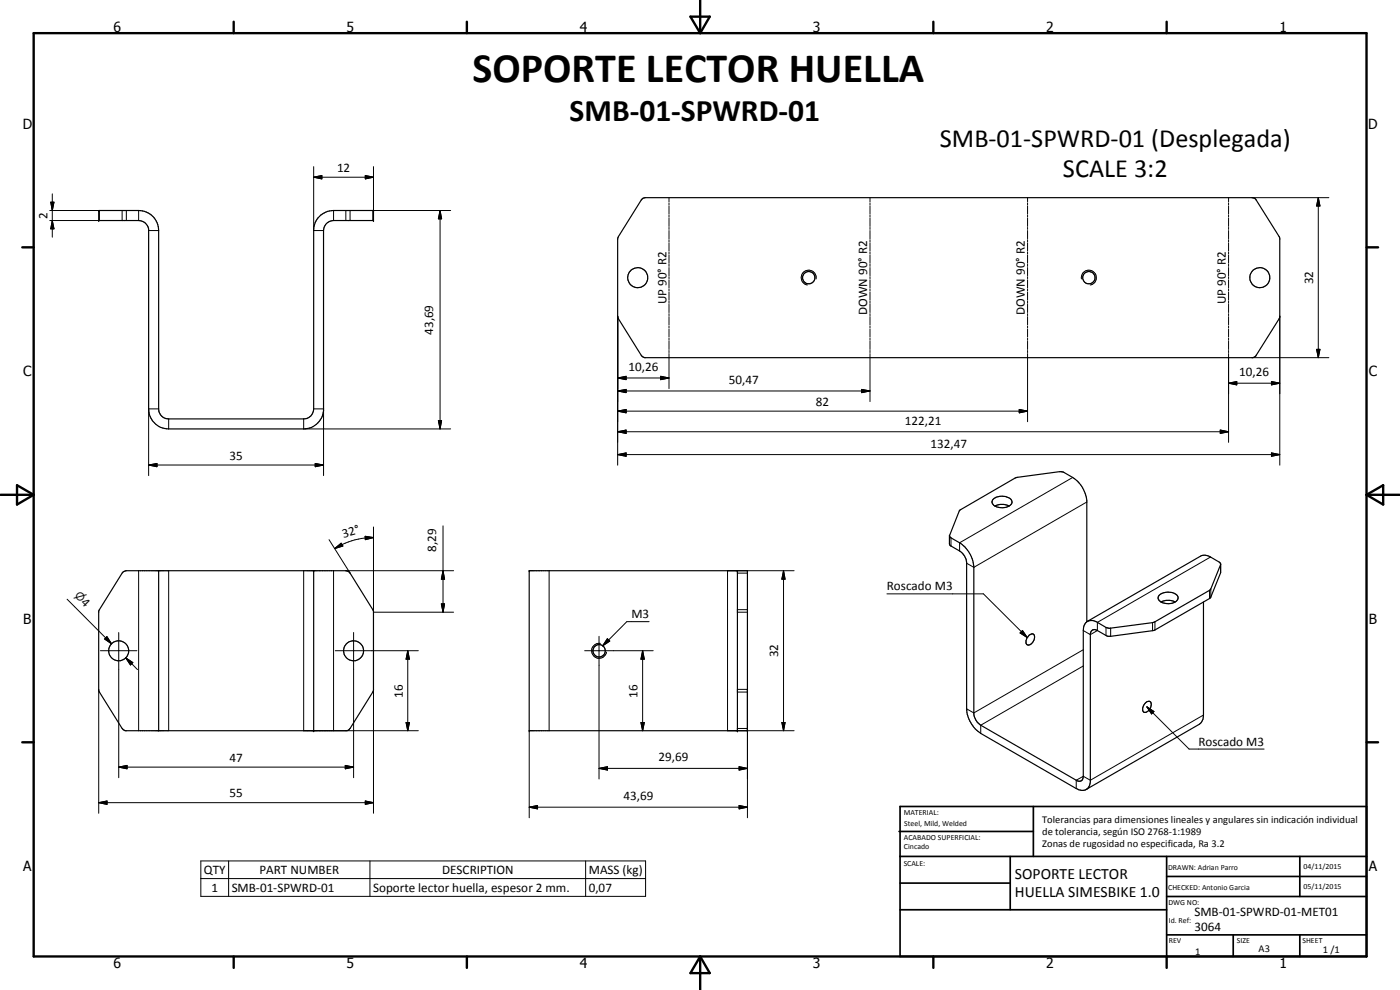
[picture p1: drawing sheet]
<svg xmlns="http://www.w3.org/2000/svg" width="420mm" height="297mm" viewBox="0 0 420 297" stroke-linecap="round" stroke-linejoin="round" font-family="sans-serif">
<g fill="none" stroke="#000" stroke-width=".35">
<path d="M192.6 59.8l1.1-.5 182.5 .1 .7 .4 7.2 11.7v23.7l-7.2 11.6-.9 .5h-182.5l-1.1-.7-6.8-10.9-.2-.8v-23.4zM29.6 63.2h12a6 6 0 0 1 6 6v53.5a2.96 2.96 0 0 0 3 3h40.5a2.96 2.96 0 0 0 3-3v-54.1a6 6 0 0 1 6-5.4h12v3h-12a3 3 0 0 0-3 3v54.1a6 6 0 0 1-6 5.4h-40.5a6 6 0 0 1-6-6v-54a3.1 3.1 0 0 0-3-2.5h-12zM298.3 149.6a4.2 4.2 0 0 1 5.3 .6 1.78 1.78 0 0 1-2 2.1 3.2 3.2 0 0 1-3.9-1.6l.2-.7zM298.6 151.8a4.5 4.5 0 0 1 4.2 0M37 171.6l.9-.4h65.9l.7 .2 .6 .6 7 11.4-.1 24-6.9 11.2-1.1 .6h-66.5l-.9-.6-7-11.5v-23.7zM47.6 171.2v48M94.1 171.2v48M158.8 171.2h65.5v48h-65.5zM221.3 171.2v48M284.9 160.8l.2 2.7 3.4 2.2a4.4 4.4 0 0 1 1.6 3v44a9.5 9.5 0 0 0 4.2 7.3l28.7 16.6a2.55 2.55 0 0 0 2.8 .4 2.55 2.55 0 0 0 1.4-2.4v-44.5a1.3 1.3 0 0 1 2.1-.9l2.8 1.6 1.2 .1 13.3-1.9 16.7-9.7 3-7.4v-2.7M347.9 178.6a4.1 4.1 0 0 1 5.6 .3 1.84 1.84 0 0 1-2.1 2.2 3.1 3.1 0 0 1-3.9-1.6zM366.3 169.3l-3.1 7.7-16.8 9.7-13.3 1.8-1.2-.2-2.6-1.6a3.1 3.1 0 0 0-3-.3"/>
<path d="M366.3 169.3l-.4-.6-2.6-1.6a2.94 2.94 0 0 0-3-.2l-34 19.5M308.9 190.5l.9-.3a1.52 1.52 0 0 1 .2 2.4 1.23 1.23 0 0 1-2 .6 2.59 2.59 0 0 1 .9-2.7zM326.3 186.4l-.9 1.1-.3 1.7v43.7a1.27 1.27 0 0 1-.6 1.4 1.27 1.27 0 0 1-1.5-.2l-28.7-16.5a4.9 4.9 0 0 1-2-3.4v-44a9.4 9.4 0 0 0-4.3-7.3l-2.6-1.5-.5-.7 3.1-7.5 16.7-9.8 13.3-1.9 1.1 .1 2.8 1.7a9.4 9.4 0 0 1 4.3 6.8v36.5M348.4 180.6a4.6 4.6 0 0 1 4.3 0M361.2 180.6v33.9l-.2 1.4-.3 .6-.8 .8-33.9 19.6M343.9 210.8a.94 .94 0 0 1 1.3-.2 .94 .94 0 0 1 .2 1.3 1.79 1.79 0 0 1-2.3 1.7 2.46 2.46 0 0 1 .8-2.8z"/>
<circle cx="191.4" cy="83.3" r="3"/>
<circle cx="242.7" cy="83.3" r="1.84"/>
<circle cx="326.8" cy="83.3" r="1.86"/>
<circle cx="378.1" cy="83.3" r="3"/>
<circle cx="35.6" cy="195.3" r="3"/>
<circle cx="106.1" cy="195.3" r="3"/>
<circle cx="179.8" cy="195.3" r="1.86"/>
</g>
<g fill="none" stroke="#000" stroke-width=".3">
<path d="M15.7 58.2v13M94.1 53.2l2.5-.5v1zM94.1 50v19.2h3M94.1 53.2h18M109.6 52.7l2.5 .5-2.5 .5zM112.1 50v13.2M200.8 59.3v1.2M261.1 59.3v1.2M308.4 59.3v1.2M368.7 59.3v1.2M375.7 59.3h23.1M395.6 59.3l.5 2.5h-1z"/>
<path d="M395.6 59.3v48M14.9 63.2h14.9v3h-14.9M15.2 60.7h1l-.5 2.5zM15.7 66.2l.5 2.5h-1zM36.6 63.2v3M37.9 63.2v3M41.6 63.2v3M44.6 69.2h3M100.1 63.2v3M103.8 63.2v3M105.1 63.2v3M132.1 63.2l.4 2.5h-.9z"/>
<path d="M132.1 63.2v65.5M135.2 63.2h-23.3v3M200.8 60.9v.6M200.8 61.8v2.5M200.8 64.6v.6M200.8 65.4v2.5M200.8 68.2v.6M200.8 69.2v2.4M200.8 71.9v.7M200.8 72.9v2.4M200.8 75.6v.6M200.8 76.5v2.5"/>
<path d="M200.8 79.3v.6M261.1 60.9v.6M261.1 61.8v2.5M261.1 64.6v.6M261.1 65.4v2.5M261.1 68.2v.6M261.1 69.2v2.4M261.1 71.9v.7M261.1 72.9v2.4M261.1 75.6v.6M261.1 76.5v2.5M261.1 79.3v.6"/>
<path d="M308.4 60.9v.6M308.4 61.8v2.5M308.4 64.6v.6M308.4 65.4v2.5M308.4 68.2v.6M308.4 69.2v2.4M308.4 71.9v.7M308.4 72.9v2.4M308.4 75.6v.6M308.4 76.5v2.5M308.4 79.3v.6M368.7 60.9v.6"/>
<path d="M368.7 61.8v2.5M368.7 64.6v.6M368.7 65.4v2.5M368.7 68.2v.6M368.7 69.2v2.4M368.7 71.9v.7M368.7 72.9v2.4M368.7 75.6v.6M368.7 76.5v2.5M368.7 79.3v.6M185.4 94.9v44.7M200.8 80.3v2.4"/>
<path d="M200.8 83v.6M200.8 83.9v2.5M200.8 86.7v.6M200.8 87.6v2.5M200.8 90.4v.6M200.8 91.3v2.5M200.8 94.1v.6M200.8 95v2.5M200.8 97.8v.6M200.8 98.7v2.4M244.9 83.7a2.26 2.26 0 0 0-1.8-2.6 2.26 2.26 0 0 0-2.6 1.8 2.26 2.26 0 0 0 1.8 2.6M261.1 80.3v2.4"/>
<path d="M261.1 83v.6M261.1 83.9v2.5M261.1 86.7v.6M261.1 87.6v2.5M261.1 90.4v.6M261.1 91.3v2.5M261.1 94.1v.6M261.1 95v2.5M261.1 97.8v.6M261.1 98.7v2.4M308.4 80.3v2.4M308.4 83v.6"/>
<path d="M308.4 83.9v2.5M308.4 86.7v.6M308.4 87.6v2.5M308.4 90.4v.6M308.4 91.3v2.5M308.4 94.1v.6M308.4 95v2.5M308.4 97.8v.6M308.4 98.7v2.4M324.6 83.7a2.25 2.25 0 0 1 1.8-2.6 2.25 2.25 0 0 1 2.6 1.8 2.25 2.25 0 0 1-1.8 2.6M368.7 80.3v2.4M368.7 83v.6"/>
<path d="M368.7 83.9v2.5M368.7 86.7v.6M368.7 87.6v2.5M368.7 90.4v.6M368.7 91.3v2.5M368.7 94.1v.6M368.7 95v2.5M368.7 97.8v.6M368.7 98.7v2.4M384.1 94.9v44.7M185.4 113.4l2.5-.5v1zM185.4 117.3l2.5-.5v1z"/>
<path d="M185.4 113.4h15.4M185.4 117.3h75.7M198.3 112.9l2.5 .5-2.5 .5zM200.8 101.5v.6M200.8 102.4v2.5M200.8 105.2v.6M200.8 106.1v10.5M258.6 116.8l2.5 .5-2.5 .5zM261.1 101.5v.6M261.1 102.4v2.5M261.1 105.2v.6M261.1 106.1v14.4"/>
<path d="M308.4 101.5v.6M308.4 102.4v2.5M308.4 105.2v.6M308.4 106.1v20.4M368.7 115l2.5-.5v1zM368.7 101.5v.6M368.7 102.4v2.5M368.7 105.2v.6M368.7 106.1v26.6M368.7 115h15.4M375.7 107.3h23.1M381.6 114.5l2.5 .5-2.5 .5z"/>
<path d="M395.1 104.8h1l-.5 2.5zM44.6 139.5l2.5-.4v.9zM44.6 139.5h52.5M47.6 122.7h-3v20M50.6 125.7v3M91.1 125.7v3h44.1M94.1 122.7h3v20M94.6 139.1l2.5 .4-2.5 .5zM131.6 126.2h.9l-.4 2.5zM185.4 136.4l2.5-.5v1zM185.4 123.4l2.5-.5v1zM185.4 129.5l2.5-.5v1z"/>
<path d="M185.4 136.4h198.7M185.4 123.4h123M185.4 129.5h183.3M305.9 122.9l2.5 .5-2.5 .5zM366.2 129l2.5 .5-2.5 .5zM381.6 135.9l2.5 .5-2.5 .5zM112.1 158.1v25.6h24M133 157.8v25.9M321.9 143.3l-33.9 19.6v2.4M326.2 150.6l-33.9 19.6-2.2-1.2M20.1 179.8l13.4 13.4M41.6 171.2v48"/>
<path d="M50.6 171.2v48M91.1 171.2v48h34.4M98.8 161.9l6.3 10.1M100.1 171.2v48M100.4 164.6l2-1.6 .5 .8zM103.8 171.2h32.3M109.6 160.9l2.5 .4-2.5 .6zM112.1 161.3a22 22 0 0 0-11.7 3.3M133 171.2l.4 2.6h-1zM164.8 171.2v48M221.3 172h3M235.2 171.2l.4 2.6h-1z"/>
<path d="M235.2 171.2v48M238.3 171.2h-20v48h20M266.2 178.2h28.9l13.2 13.1M285.4 161.4v2.4M363 177.1v2.5M363.3 167.1l-34 19.6v2.5l-2.1 1.2-2.1-1.2M363.4 176.7v2.5M366.3 169.5v2.4M30.1 195.2h11M31.7 191.4l1.8 1.8M32.1 191l1.4 2.2-2.1-1.5zM35.6 189.8v43.5"/>
<path d="M37.7 197.4l2.2 1.4-.8 .7zM37.7 197.4l3.6 3.5M100.6 195.2h24.9M106.1 189.8v43.5M122.4 195.2l.5 2.6h-1zM122.4 195.2v24M132.4 181.2h1l-.4 2.5zM175.5 195.2h20.5M179.8 190.9v42.8M180.2 193a2.26 2.26 0 0 0-2.6 1.9 2.26 2.26 0 0 0 1.8 2.6 2.26 2.26 0 0 0 2.6-1.8M182.3 191.6l.7 .8-2.1 1.4zM192.9 195.2l.5 2.6h-1z"/>
<path d="M192.9 195.2v24M194.8 186.5h-6.7l-7.2 7.3M221.3 183.7h3M221.3 182.9h3M306.9 189.2l1.4 2.1-2.2-1.4zM325.1 194.9l-32.8 19-2.2-1.2M325.1 199.8l-30.8 17.8v2.4M331.9 188.3v2.4M333.3 188.5v2.4M345.9 186.8v2.4M346.6 186.6v2.4M29.6 206.8v37.2"/>
<path d="M112.1 206.8v37.2M121.9 216.8h1l-.5 2.4zM158.8 219.2v26.2M192.4 216.8h1l-.5 2.4zM221.3 206.8h3v38.6M221.3 207.6h3M221.3 218.6h3M234.6 216.8h1l-.4 2.4zM344.2 212.1l2.1 1.4-.7 .7zM344.2 212.1l12.7 12.6h22.5M361.2 214.5l-34 19.6-2.1-1.2-2.1 1.2v2.5M35.6 230.2l2.5-.5v1z"/>
<path d="M35.6 230.2h70.5M103.6 229.7l2.5 .5-2.5 .5zM179.8 230.5l2.5-.5v1.1zM179.8 230.5h44.5M221.8 230l2.5 .5-2.5 .6zM29.6 240.8l2.5-.5v1zM29.6 240.8h82.5M60.3 258.3h133.4v10.6h-133.4zM68.6 258.3v10.6M109.6 240.3l2.5 .5-2.5 .5zM111 258.3v10.6M158.8 242.2l2.5-.5v1z"/>
<path d="M158.8 242.2h65.5M175.8 258.3v10.6M221.8 241.7l2.5 .5-2.5 .5zM60.3 263.6h133.4"/>
</g>
<g fill="#000">
<circle cx="29.6" cy="63.2" r=".18"/>
<circle cx="29.6" cy="66.2" r=".18"/>
<circle cx="112.1" cy="63.2" r=".18"/>
<circle cx="112.1" cy="66.2" r=".18"/>
<circle cx="94.1" cy="171.2" r=".18"/>
<circle cx="158.8" cy="171.2" r=".18"/>
<circle cx="221.3" cy="171.2" r=".18"/>
<circle cx="94.1" cy="219.2" r=".18"/>
<circle cx="158.8" cy="219.2" r=".18"/>
<circle cx="221.3" cy="219.2" r=".18"/>
<circle cx="224.3" cy="219.2" r=".18"/>
</g>
<g fill="none" stroke="#000" stroke-width=".71">
<path d="M10.1 9.9h400v277.1h-400zM70.1 6.5v3.4M140.1 6.5v3.4M207.2 5h5.8l-2.9 4.9zM210.1 0v9.9M280.1 6.5v3.4M350.1 6.5v3.4M6.7 74.2h3.4M410.1 74.2h3.5M.1 148.5h10M5.1 145.6l5 2.9-5 2.9zM410.1 148.5h10"/>
<path d="M410.1 148.5l5-2.9v5.8zM6.7 222.7h3.4M410.1 222.7h3.5M70.1 287v3.4M140.1 287v3.4M210.1 287v10M210.1 287l2.9 5h-5.8zM280.1 287v3.4M350.1 287v3.4"/>
</g>
<g fill="none" stroke="#000" stroke-width=".51">
<path d="M269.8 249.5h40.3M270.1 242h140v45h-140zM270.1 257h140M303.2 257v16M310.1 242v15M350.1 257v30M390.1 257v12M270.1 265h33.1M270.1 273h80M350.1 269h60M350.1 263h60M350.1 280.5h60"/>
<path d="M370.1 280.5v6.5M390.1 280.5v6.5"/>
</g>
<g fill="#000">
<path d="M94.1 53.2l2.5-.5v1zM109.6 52.7l2.5 .5-2.5 .5zM15.2 60.7h1l-.5 2.5zM15.7 66.2l.5 2.5h-1zM132.1 63.2l.4 2.5h-.9zM395.6 59.3l.5 2.5h-1zM185.4 113.4l2.5-.5v1zM185.4 117.3l2.5-.5v1zM198.3 112.9l2.5 .5-2.5 .5zM258.6 116.8l2.5 .5-2.5 .5zM368.7 115l2.5-.5v1zM381.6 114.5l2.5 .5-2.5 .5z"/>
<path d="M395.1 104.8h1l-.5 2.5zM44.6 139.5l2.5-.4v.9zM131.6 126.2h.9l-.4 2.5zM185.4 136.4l2.5-.5v1zM185.4 123.4l2.5-.5v1zM185.4 129.5l2.5-.5v1zM305.9 122.9l2.5 .5-2.5 .5zM366.2 129l2.5 .5-2.5 .5zM381.6 135.9l2.5 .5-2.5 .5zM94.6 139.1l2.5 .4-2.5 .5zM100.4 164.6l2-1.6 .5 .8zM109.6 160.9l2.5 .4-2.5 .6z"/>
<path d="M133 171.2l.4 2.6h-1zM235.2 171.2l.4 2.6h-1zM32.1 191l1.4 2.2-2.1-1.5zM37.7 197.4l2.2 1.4-.8 .7zM122.4 195.2l.5 2.6h-1zM132.4 181.2h1l-.4 2.5zM182.3 191.6l.7 .8-2.1 1.4zM192.9 195.2l.5 2.6h-1zM306.9 189.2l1.4 2.1-2.2-1.4zM121.9 216.8h1l-.5 2.4zM192.4 216.8h1l-.5 2.4zM234.6 216.8h1l-.4 2.4z"/>
<path d="M344.2 212.1l2.1 1.4-.7 .7zM35.6 230.2l2.5-.5v1zM103.6 229.7l2.5 .5-2.5 .5zM179.8 230.5l2.5-.5v1.1zM221.8 230l2.5 .5-2.5 .6zM29.6 240.8l2.5-.5v1zM109.6 240.3l2.5 .5-2.5 .5zM158.8 242.2l2.5-.5v1zM221.8 241.7l2.5 .5-2.5 .5z"/>
</g>
<text font-size="12.6" x="141.8" y="24.7">SOPORTE LECTOR HUELLA</text>
<text font-size="9.4" x="170.9" y="36.4">SMB-01-SPWRD-01</text>
<g font-size="7.9">
<text x="282.1" y="44.2">SMB-01-SPWRD-01 (Desplegada)</text>
<text x="319" y="53.3">SCALE 3:2</text>
</g>
<g font-size="4.7">
<text x="304.6" y="263.8">SOPORTE LECTOR</text>
<text x="304.6" y="269.2">HUELLA SIMESBIKE 1.0</text>
</g>
<g font-size="4.2">
<text x="34" y="9.6">6</text>
<text x="104" y="9.6">5</text>
<text x="174" y="9.6">4</text>
<text x="244" y="9.6">3</text>
<text x="314" y="9.6">2</text>
<text x="384" y="9.6">1</text>
<text x="6.8" y="38.7">D</text>
<text x="410.6" y="38.7">D</text>
<text x="7" y="112.9">C</text>
<text x="410.8" y="112.9">C</text>
<text x="7" y="187.1">B</text>
<text x="410.8" y="187.1">B</text>
<text x="7" y="261.4">A</text>
<text x="410.8" y="261.4">A</text>
<text x="34" y="290.4">6</text>
<text x="104" y="290.4">5</text>
<text x="174" y="290.4">4</text>
<text x="244" y="290.4">3</text>
<text x="314" y="290.4">2</text>
<text x="384" y="290.4">1</text>
</g>
<g font-size="3.9">
<text x="101.2" y="51.6">12</text>
<text x="14.2" y="65.7" transform="rotate(-90 14.2 65.7)">2</text>
<text x="394.1" y="85.3" transform="rotate(-90 394.1 85.3)">32</text>
<text x="200" y="91.2" transform="rotate(-90 200 91.2)">UP 90° R2</text>
<text x="260.3" y="94.5" transform="rotate(-90 260.3 94.5)">DOWN 90° R2</text>
<text x="307.6" y="94.5" transform="rotate(-90 307.6 94.5)">DOWN 90° R2</text>
<text x="367.9" y="91.2" transform="rotate(-90 367.9 91.2)">UP 90° R2</text>
<text x="130" y="100.5" transform="rotate(-90 130 100.5)">43,69</text>
<text x="188.6" y="111.3">10,26</text>
<text x="371.9" y="112.9">10,26</text>
<text x="218.8" y="115.3">50,47</text>
<text x="244.9" y="121.8">82</text>
<text x="271.6" y="127.5">122,21</text>
<text x="279.3" y="134.4">132,47</text>
<text x="68.9" y="138">35</text>
<text x="103.1" y="161.4" transform="rotate(-16 103.1 161.4)">32°</text>
<text x="130.9" y="165.5" transform="rotate(-90 130.9 165.5)">8,29</text>
<text x="266.2" y="177.1">Roscado M3</text>
<text x="24.2" y="180.8" transform="rotate(45 24.2 180.8)">4</text>
<text x="189.5" y="185.5">M3</text>
<text x="233.6" y="197.3" transform="rotate(-90 233.6 197.3)">32</text>
<text x="120.9" y="209.3" transform="rotate(-90 120.9 209.3)">16</text>
<text x="191.3" y="209.3" transform="rotate(-90 191.3 209.3)">16</text>
<text x="359.7" y="223.7">Roscado M3</text>
<text x="68.9" y="228.6">47</text>
<text x="197.6" y="228.5">29,69</text>
<text x="68.9" y="239.3">55</text>
<text x="187.1" y="240.2">43,69</text>
<text x="61.2" y="262.3">QTY</text>
<text x="77.9" y="262.2">PART NUMBER</text>
<text x="132.7" y="262.3">DESCRIPTION</text>
<text x="176.7" y="262.3">MASS (kg)</text>
<text x="63.5" y="267.5">1</text>
<text x="69.5" y="267.5">SMB-01-SPWRD-01</text>
<text x="112" y="267.6">Soporte lector huella, espesor 2 mm.</text>
<text x="176.7" y="267.5">0,07</text>
<text x="358.5" y="275">SMB-01-SPWRD-01-MET01</text>
<text x="358.5" y="279.4">3064</text>
</g>
<text font-size="3.3" x="22.2" y="178.8" transform="rotate(45 22.2 178.8)">⌀</text>
<g font-size="3.1">
<text x="312.7" y="246.8">Tolerancias para dimensiones lineales y angulares sin indicación individual</text>
<text x="312.7" y="250.4">de tolerancia, según ISO 2768-1:1989</text>
<text x="312.7" y="254">Zonas de rugosidad no especificada, Ra 3.2</text>
<text x="358.7" y="286.5">1</text>
<text x="377.7" y="285.6">A3</text>
<text x="397" y="285.9">1 /1</text>
</g>
<g font-size="2.4">
<text x="271.2" y="244.4">MATERIAL:</text>
<text x="271.3" y="252">ACABADO SUPERFICIAL:</text>
<text x="271.4" y="247.9">Steel, Mild, Welded</text>
<text x="271.3" y="254.6">Cincado</text>
<text x="271.2" y="259.7">SCALE:</text>
<text x="350.6" y="261">DRAWN: Adrian Parro</text>
<text x="391.2" y="260.6">04/11/2015</text>
<text x="350.6" y="267">CHECKED: Antonio Garcia</text>
<text x="391.2" y="266.7">05/11/2015</text>
<text x="350.6" y="271.4">DWG NO:</text>
<text x="350.8" y="276.9">Id. Ref:</text>
<text x="350.8" y="282.8">REV</text>
<text x="371.2" y="282.9">SIZE</text>
<text x="390.9" y="282.9">SHEET</text>
</g>
</svg>
